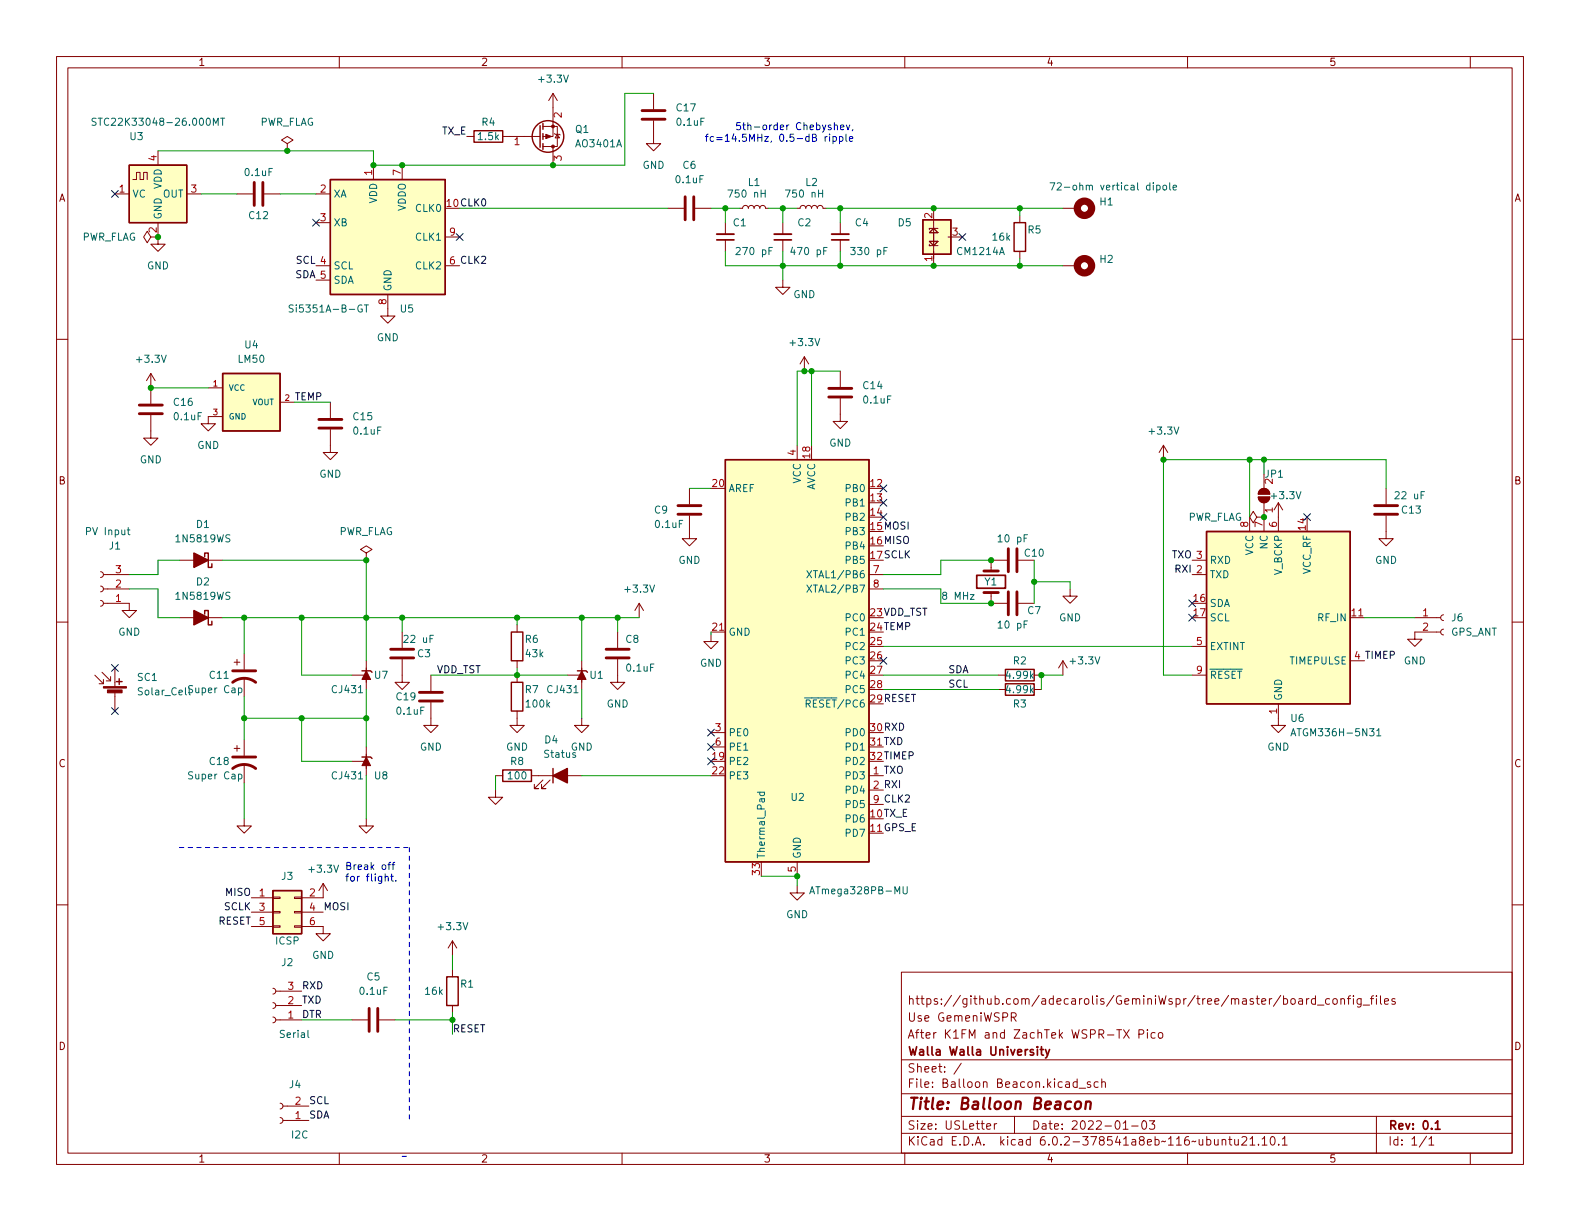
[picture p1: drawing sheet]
<svg xmlns="http://www.w3.org/2000/svg" width="279mm" height="216mm" viewBox="0 0 279 216" stroke-linecap="round" stroke-linejoin="round" font-family="sans-serif">
<g fill="none" stroke="#840000" stroke-width=".18">
<path d="M10 10h259.4v195.9h-259.4zM12 12h255.4v191.9h-255.4zM60 10v2M97.8 16.5v7.6h-1.8M97.8 16.5l-.8 1.3M97.8 16.5l.8 1.3M110 10v2M115.6 16.5v2.8M160 10v2M210 10v2M260 10v2M20.3 34.3h2.6"/>
<path d="M23.5 31.8h.6v-1.3h.7v1.3h.6v-1.3h.6v1.3M27.9 26.7v2.5M27.9 39.4v2.5M33 34.3h2.6M41.9 34.3h2.8M46.7 34.3h2.8M50.8 25.4l1-.6-1-.7-1 .7 1 .6v1.3M50.8 26.7h.1M55.9 34.3h2.5M55.9 39.4h2.5M66 29.2v2.6M71.1 29.2v2.6"/>
<path d="M82.5 24.1h1.3M88.9 24.1h6.6M96 22.4h2.6v3.5h-2.6M97.8 25.9v3.3M98 23.6l.2 .1h.7l.2 .2M98.6 23.7l.3 .7h-.7zM115.6 21.3v4.1h1.2l-1.2 1.3-1.3-1.3h1.3M118.1 36.8h2.8M122.9 36.8h2.8M128.3 39.4v2M130.8 36.8h.5l.2-.3 .3-.2 .4 .2 .1 .3 .2-.3 .3-.2 .4 .1 .1 .4 .3-.4 .4-.1 .2 .2 .2 .3 .1-.3 .4-.2 .3 .2 .2 .3h.5M138.4 39.4v2"/>
<path d="M141 36.8h.5l.1-.3 .4-.2 .3 .2 .2 .3 .1-.3 .3-.2 .4 .1 .2 .4 .2-.4 .4-.1 .3 .2 .1 .3 .2-.3 .3-.2 .4 .2 .1 .3h.5M148.6 39.4v2M165.1 36.8v10.2M180.3 38.1v1.3M188 36.8h2.5M10 60h2M26.7 41.9l-.7-1-.6 1 .6 1 .7-1h1.2M27.9 41.9h.1M27.9 41.9v1.3h1.3l-1.3 1.3-1.2-1.3h1.2M55.9 47h2.5M55.9 49.5h2.5M68.6 52.1v3.8h1.2l-1.2 1.3-1.3-1.3h1.3"/>
<path d="M78.7 41.9h2.6M78.7 47h2.6M128.3 42.4v2.1M138.4 49.5v1.3h1.3l-1.3 1.3-1.2-1.3h1.2M138.4 42.4v2.1M148.6 42.4v2.1M164.3 43.4h.1M164.3 40.4h.1M164.3 42.7h1.6l-.8 .7zM164.3 41.1l.8-.7 .8 .7zM164.3 43.4h1.6M164.3 40.4v.2"/>
<path d="M164.3 43.2v.2M164.3 40.4h1.6M167.6 41.9h2.6M180.3 44.5v1.2M188 47h2.5M267.4 60h2M26.7 73.4v4.1h1.2l-1.2 1.2-1.3-1.2h1.3M26.7 66l-.8 1.3M26.7 66v5.4M26.7 66l.7 1.3M36.8 68.6h2.6M39.4 73.7h-2.6v1.2h1.3l-1.3 1.3-1.2-1.3h1.2"/>
<path d="M49.5 71.1h2.6M58.4 75.9v4.1h1.3l-1.3 1.3-1.3-1.3h1.3M58.4 71.1v2.8M141 78.7v2.6M142.2 63.1l-.7 1.3M142.2 63.1v2.5M142.2 63.1l.8 1.3M148.6 70.5v4h1.3l-1.3 1.3-1.3-1.3h1.3M148.6 65.6v2.8M205.7 78.7l-.7 1.3M205.7 78.7v2.6M205.7 78.7l.8 1.3"/>
<path d="M31.7 99.1h7.7M64.8 97.8l1-.6-1-.7-1 .7 1 .6v1.3M64.8 99.1h.1M121.9 91.2v4.1h1.3l-1.3 1.2-1.3-1.2h1.3M121.9 86.4v2.8M178.1 99.1h-2.8v1.9M180.1 99.1h2.8M210.8 99.1h2.6M221 91.4v2.6M222.2 91.4l-.6-1-.6 1 .6 1.1 .6-1.1h1.3M222.5 87.9h2a1.02 1.02 0 0 1-1 1 1.02 1.02 0 0 1-1-1zM222.8 86.7a1.02 1.02 0 0 1 1.1-.3 1.02 1.02 0 0 1 .6 1h-2z"/>
<path d="M223.5 91.4h.1M223.5 83.8v2.6M223.5 88.9v5.1M226.1 88.9v5.1M226.1 88.9l-.8 1.3M226.1 88.9l.7 1.3M245.1 91.2v4.1h1.3l-1.3 1.2-1.3-1.2h1.3M245.1 86.4v2.8M10 110h2M16.8 119.4l1.5 1.5M17.8 101.1l.3 .1 .2 .4-.2 .4-.3 .1M17.8 103.6l.3 .2 .2 .3-.2 .4-.3 .1"/>
<path d="M17.8 106.2l.3 .1 .2 .4-.2 .3-.3 .2M18 118.9l1.6 1.5M18.3 106.7h4.6v1.3h1.2l-1.2 1.2-1.3-1.2h1.3M18.3 101.6h4.6M18.3 104.1h4.6M19.6 119.6v.8h-.8M20.3 118.1v3.3M31.7 109.2h7.7M41.4 117.1h1M41.9 116.6v1M43.2 115.6v2.8M43.2 119.9v3.3"/>
<path d="M62.2 119.4h2.6M64.8 118.1v2.6M64.8 116.8v5.1M71.1 116.6v4.1h1.3l-1.3 1.2-1.3-1.2h1.3M71.1 111.8v2.8M76.2 119.4v2.8M91.4 110.5v1.3M91.4 116.8v1.3M91.4 119.4v1.3M100.3 119.4h2.6M102.9 118.1v2.6M102.9 116.8v5.1"/>
<path d="M109.2 116.6v4.1h1.3l-1.3 1.2-1.3-1.2h1.3M109.2 111.8v2.8M113 106.7l-.7 1.3M113 106.7v2.5M113 106.7l.8 1.3M125.7 112.2v1.2h1.3l-1.3 1.3-1.2-1.3h1.2M125.7 111.8h2.6M153.7 101.6h2.5M153.7 104.1h2.5M175.3 104.8v1.9h2.8M176.5 119.4h1.3M180.1 106.7h2.8"/>
<path d="M182.9 119.4h1.2M188 116.8l-.8 1.3M188 116.8v2.6M188 116.8l.7 1.3M189.2 104.1v1.3h1.3l-1.3 1.3-1.2-1.3h1.2M210.8 101.6h2.6M210.8 119.4h2.6M210.8 114.3h2.6M238.8 109.2h2.5M238.8 116.8h2.5M250.2 109.2h4.6M254.8 111.8h-4.6v1.2h1.3l-1.3 1.3-1.3-1.3h1.3"/>
<path d="M255.3 111.3l-.4 .1-.1 .4 .1 .3 .4 .2M255.3 108.7l-.4 .2-.1 .3 .1 .4 .4 .1M267.4 110h2M18.3 120.1v.8h-.8M20.3 122.4v3.3M41.4 132.3h1M41.9 131.8v1M43.2 130.8v2.8M43.2 135.1v3.3M62.2 134.6h2.6M64.8 133.4v2.5M64.8 132.1v5.1"/>
<path d="M76.2 124.2v4.1h1.3l-1.3 1.2-1.3-1.2h1.3M87.6 139.7v1.3h1.3l-1.3 1.2-1.2-1.2h1.2M87.6 137.2h1.3M91.4 125.7v2.6h1.3l-1.3 1.2-1.2-1.2h1.2M94 137.2h8.9M96 137.9l-1.5 1.5h.7h-.7v-.7M97.3 137.9l-1.5 1.5h.7h-.7v-.7M102.9 127v1.3h1.2l-1.2 1.2-1.3-1.2h1.3M125.7 129.5h2.6M125.7 132.1h2.6M153.7 137.2h2.5M153.7 139.7h2.5"/>
<path d="M176.5 121.9h1.3M182.9 121.9h1.2M226.1 124.5v3.8h1.2l-1.2 1.2-1.3-1.2h1.3M10 160h2M43.2 144.8v1.3h1.2l-1.2 1.2-1.3-1.2h1.3M44.4 158.8h3.9M48.3 158.6h1.2v.3h-1.2zM52.1 158.6h1.2v.3h-1.2zM57.1 156.2v2.6h-3.8M57.1 156.2l-.7 1.3M57.1 156.2l.8 1.3M64.8 144.8v1.3h1.2l-1.2 1.2-1.3-1.2h1.3"/>
<path d="M141 156.6v1.3h1.2l-1.2 1.3-1.3-1.3h1.3M141 152.4v2.5M153.7 142.2h2.5M267.4 160h2M44.4 161.3h3.9M44.4 163.8h3.9M48.3 163.7h1.2v.3h-1.2zM48.3 161.2h1.2v.2h-1.2zM48.3 174.8l.3 .1 .2 .4-.2 .3-.3 .2M48.3 177.3l.3 .1 .2 .4-.2 .4-.3 .1M48.3 179.8l.3 .2 .2 .3-.2 .4-.3 .1M48.8 175.3h4.5"/>
<path d="M48.8 177.8h4.5M52.1 163.7h1.2v.3h-1.2zM52.1 161.2h1.2v.2h-1.2zM53.3 163.8h3.8v1.3h1.3l-1.3 1.3-1.2-1.3h1.2M53.3 161.3h3.8M80 166.4l-.8 1.2M80 166.4v2.5M80 171.5v1.2M80 177.8v1.3M80 166.4l.8 1.2M159.4 171.9h108v32h-108zM178.8 179.9l.7-.1 .2-.2-.1-.4-.2-.1h-.6v1.5"/>
<path d="M179.2 179.9l.5 .7M228.4 176.6h.4l.2 .3v.4l-.2 .3-.4-.1-.1-.2v-.4zM229.7 176.6h.6v1M230.3 176.9l-.5 .1a.29 .29 0 0 0-.2 .3 .29 .29 0 0 0 .2 .3l.5-.1M231 176.6v1M231.5 176.6h-.3l-.2 .3M232.6 176.6h-.4l-.3 .3v.4l.1 .2h.6M232.6 176.1v1.5M233 177.7h1.1M235.1 176.6h-.4l-.3 .3v.4l.1 .2h.6M235.8 176.6h.4l.3 .3v.4l-.3 .3-.4-.1-.1-.2v-.4zM237.1 176.7l.2-.1h.4l.1 1"/>
<path d="M237.1 176.6v1M238.3 176.6h.5M238.8 176.1l-.3 .2v1.3M239.3 176.1v.1M239.3 176.6v1M240.7 176.6v1.2l-.3 .3-.4-.1M240.7 176.6h-.4l-.3 .3v.4l.1 .2h.6M241 177.7h1.2M242.3 176.6h.6M242.9 176.1l-.4 .2v1.3M243.4 176.1v.1M243.4 176.6v1"/>
<path d="M244.1 176.1v1.3l.2 .2M244.8 177.1l.7-.2v-.3h-.5l-.2 .2 .1 .7h.6M246.7 176.6h-.4l-.2 .2 .1 .2 .5 .2v.3h-.6M48.8 180.3h4.5M49.5 195.1l.4 .1 .1 .4-.1 .3-.4 .2M49.5 197.6l.4 .2 .1 .3-.1 .4-.4 .1M50 195.6h4.6M50 198.1h4.6M62.2 180.3h2.8M67.1 180.3h2.7M159.4 197.4h108M159.4 193.4h108"/>
<path d="M159.4 187.4h108M170 188l-1.3 1.9M174.5 199.2l.7-.2-.1-.3h-.4l-.2 .2v.7h.6M175.8 198.7v1M176.3 198.7h-.3l-.2 .3M179.4 197.4v3M190.5 191.4l-.5-.1-.2 .3v.4l.1 .2h.6M190.5 190.8v1.5M190.8 192.4h1.2M192.8 191.4l-.3-.1-.2 .2v.2l.5 .2v.3h-.5M194.2 191.4l-.4-.1-.3 .3v.4l.1 .2h.6M194.8 191.4l.2-.1 .4 .1 .1 .9"/>
<path d="M194.8 190.8v1.5M198.6 199.7h.9M198.7 182.1l1 1.5M199.7 182.1l-1 1.5M200.1 199.1h1.2M201.4 182.9l.7-.1 .2-.2-.1-.4-.2-.1h-.6v1.5M202.1 198.2h.2a.81 .81 0 0 1 .5 .6 .81 .81 0 0 1-.3 .8l-.1 .1a.81 .81 0 0 1-.6-.6 .81 .81 0 0 1 .3-.9zM202.9 182.1v.1M202.9 182.6v1M203.3 198.2h.9l-.5 .5 .4 .2v.6l-.2 .2h-.4l-.2-.2M204.3 182.6h-.5l-.3 .3v.4l.2 .2h.6M205 182.6h.3l.3 .3v.4l-.3 .3-.3-.1-.2-.2v-.4z"/>
<path d="M243.4 197.4v6.5M60 203.9v2M110 203.9v2M159.4 200.4h108M160 203.9v2M210 203.9v2M216.1 201.6l.2-.1h.4l.1 1M216.1 201.5v1M217.3 201.5h.5M217.5 201v1.3l.3 .2M218.3 201.5l.1 .9 .4 .1 .2-.2M219 201.5v1"/>
<path d="M219.6 201.1l.6-.1 .2 .1 .1 .3-1 1.1h1M221 201.4l.5-.4v1.5M221 202.5h.9M222.5 202.3v.2M223.2 201.4l.4-.4v1.5M223.2 202.5h.8M224.8 201h.2a.81 .81 0 0 1 .6 .6 .81 .81 0 0 1-.3 .8l-.2 .1a.81 .81 0 0 1-.6-.6 .81 .81 0 0 1 .3-.9zM226.1 202.3v.2M226.8 201.4l.4-.4v1.5M226.8 202.5h.8M252.3 200.9l-1.3 1.9M252.7 201.4l.4-.4v1.5"/>
<path d="M252.7 202.5h.8M260 203.9v2"/>
</g>
<path d="M126.7 42.4h3.1M136.9 42.4h3.1M147.1 42.4h3M172.7 101.7h5.1v2.3h-5.1zM183.5 185.1v.1M183.5 185.6v1M184 185.6h.5M184.2 185.1v1.3l.3 .2M184.9 185.6l.3 1M185.6 185.6l-.5 1.3-.2 .2M253.8 198.6l.4-.4v1.5M253.8 199.7h.9" fill="none" stroke="#840000" stroke-width=".3"/>
<path d="M190.2 195a.52 .52 0 0 1 .6-.2 .52 .52 0 0 1 .4 .4l-.1 .5a.55 .55 0 0 1-.5 .4 .55 .55 0 0 1-.5-.4zM192.1 195a.49 .49 0 0 1 .8 .1l-.1 1M192.1 194.8l-.2 1.3" fill="none" stroke="#840000" stroke-width=".4"/>
<g fill="none" stroke="#840000" stroke-width=".51">
<path d="M113.5 19.6h4.1M45 32.3v4M46.5 32.3v4M113.5 21.1h4.1M121.2 34.8v4.1M122.7 34.8v4.1M24.6 73.2h4.1M24.6 71.6h4.1M56.4 75.7h4.1M56.4 74.2h4.1M146.6 70.2h4M146.6 68.7h4"/>
<path d="M119.9 90.9h4.1M119.9 89.4h4.1M178.3 97v4.1M179.8 97v4.1M243.1 90.9h4M243.1 89.4h4M41.1 118.6h4.1M69.1 116.3h4.1M69.1 114.8h4.1M107.2 116.3h4.1M107.2 114.8h4.1M174 104.8h2.5"/>
<path d="M174 101h2.5M178.3 104.6v4.1M179.8 104.6v4.1M41.1 135.9a3.3 3.3 0 0 1 4.1 0M41.1 120.7a3.3 3.3 0 0 1 4.1 0M41.1 133.9h4.1M74.2 124h4M74.2 122.4h4M65.3 178.3v4.1M66.8 178.3v4.1"/>
</g>
<g fill="none" stroke="#006464" stroke-width=".18">
<path d="M17 21l-.5-.1-.2 .1v.4l.6 .2 .1 .3-.2 .3-.5-.1M37.7 22.2v-1.3l.5 .9 .4-.9v1.3M39 20.9h.7M39.4 20.9v1.3M185.7 32.3h.8l-.5 1.3M187 32.4l.4-.1 .3 .4-.8 .9h.8M205.7 32.9l.2-.2 .3 .2 .1 .5-.1 .1-.3 .1-.2-.1zM206.8 32.3v1.1l.2 .2M207.5 33.2l.6-.1-.1-.3-.4-.1-.1 .2v.6h.5M51.8 54l-.4-.1-.2 .1v.4l.5 .2 .1 .3-.2 .3-.5-.1M64.4 53.9h.8M64.8 53.9v1.3"/>
<path d="M140.2 43.7l-.3 .9h.7M22.5 93.7h.5M22.7 93.3v1.1l.3 .2M142.7 100.9l.8 1.3M142.7 103.4l.8 1.3M143.5 100.9l-.8 1.3M143.5 103.4l-.8 1.3M42.2 136.9h.3l.3 .2-.1 .6h-.5M42.2 121.7l.3-.1 .3 .3-.1 .5h-.5M228.3 130.1l.4-1.3 .4 1.3M228.4 129.8h.6M243.5 129.2l.3-.4v1.3"/>
<path d="M243.5 130.1h.7M133.9 140.1h1.3M134.4 140.1l-.1 .3 .3 .3 .5-.1v-.5M143.2 158.1l.4-1.3 .4 1.3M143.3 157.7h.6M159.7 156.8v1l.2 .3h.3l.2-.3v-1"/>
</g>
<g fill="#840000" stroke="#840000" stroke-width=".18">
<path d="M18.3 121.4h4.1v.3h-4.1z"/>
<path d="M19 122h2.6v.5h-2.6z"/>
<path d="M96.5 23.7l1 .4-1 .4z"/>
<path d="M64.8 133.9l.7 1.5h-1.5z"/>
<path d="M64.8 118.6l.7 1.5h-1.5z"/>
<path d="M102.9 118.6l.7 1.5h-1.5z"/>
<path d="M222.5 87.9h2a1.02 1.02 0 0 1-1 1 1.02 1.02 0 0 1-1-1z"/>
<path d="M222.8 86.7a1.02 1.02 0 0 1 1.1-.3 1.02 1.02 0 0 1 .6 1h-2z"/>
<circle cx="97.8" cy="22.4" r=".25"/>
<circle cx="97.8" cy="25.9" r=".25"/>
</g>
<g fill="none" stroke="#840000" stroke-width=".25">
<path d="M22.9 29.2h10.1v10.2h-10.1zM58.4 31.8h20.3v20.3h-20.3zM83.8 23.1h5.1v2h-5.1zM95.5 22.2v3.8M96 21.8v1.1M96 23.6v1M96 25.4v1M163.2 38.9h4.9v6.1h-4.9zM179.3 39.4h2.1v5.1h-2.1zM39.4 66h10.1v10.2h-10.1zM36.2 98.4v-.6h.6v2.5h.7v-.6M128.3 81.3h25.4v71.1h-25.4z"/>
<path d="M213.4 94h25.4v30.5h-25.4zM36.2 108.6v-.6h.6v2.5h.7v-.6M64 118.6h1.5l.3 .3M90.4 111.8h2.1v5h-2.1zM102.1 118.6h1.5l.3 .3M177.8 118.4h5.1v2h-5.1zM20.6 120.5h1M21.1 120v1M64 133.9h1.5l.3 .2M88.9 136.1h5.1v2.1h-5.1zM90.4 120.7h2.1v5h-2.1zM97.8 135.9v2.5"/>
<path d="M177.8 120.9h5.1v2h-5.1zM48.3 157.5h5v7.6h-5zM79 172.7h2v5.1h-2z"/>
<circle cx="96.9" cy="24.1" r="2.79"/>
</g>
<g fill="#840000" stroke="#840000" stroke-width=".25">
<path d="M34.3 97.8l2.5 1.3-2.5 1.2z"/>
<path d="M34.3 108l2.5 1.2-2.5 1.3z"/>
<path d="M97.8 137.2l2.5-1.3v2.5z"/>
</g>
<g fill="#ffffc2" stroke="#ffffc2" stroke-width=".18">
<path d="M39.4 66h10.1v10.2h-10.1z"/>
<path d="M163.2 38.9h4.9v6.1h-4.9z"/>
<path d="M128.3 81.3h25.4v71.1h-25.4z"/>
<path d="M48.3 157.5h5v7.6h-5z"/>
<path d="M58.4 31.8h20.3v20.3h-20.3z"/>
<path d="M22.9 29.2h10.1v10.2h-10.1z"/>
<path d="M213.4 94h25.4v30.5h-25.4z"/>
</g>
<g fill="none" stroke="#840000" stroke-width="1.3">
<circle cx="191.8" cy="36.8" r="1.27"/>
<circle cx="191.8" cy="47" r="1.27"/>
</g>
<path d="M126.7 41.4h3.1M136.9 41.4h3.1M147.1 41.4h3" fill="none" stroke="#840000" stroke-width=".33"/>
<g fill="none" stroke="#0000c2" stroke-width=".18">
<path d="M124.7 24.1h.5M125.2 23.7l-.3 .2v1.1M126.2 24.2l-.4-.1-.2 .3 .1 .5h.5M126.7 24.3h1M126.7 24.7h1M128.3 24.1l.3-.4v1.3M128.3 25h.7M130.9 21.7h-.6l-.1 .6 .2-.1h.5l.1 .2-.1 .4-.2 .1-.5-.1M131.3 22.1h.5M131.5 21.7v1.1l.3 .1M132.2 22.2l.2-.1 .3 .1 .1 .7M132.2 21.7v1.2"/>
<path d="M150.2 24.6l.6-.2v-.2l-.4-.1-.2 .2 .1 .6h.5M150.8 22.9l-.1 .2M68.1 155.1l.2-.1h.3l.1 .8M68.6 152.9h.5M69.1 152.5l-.3 .2v1.1M69.1 155h.5M69.3 154.5v1.1l.3 .2M69.3 152.9h.5M69.8 152.5l-.3 .2v1.1M70 155.7v.1"/>
</g>
<path d="M31.7 149.9h40.7M72.4 149.9v48.2M71.1 204.5h1.3" fill="none" stroke="#0000c2" stroke-width=".18" stroke-dasharray=".8 .8"/>
<g fill="none" stroke="#009600" stroke-width=".18">
<path d="M115.6 16.5h-5.1v12.7h-44.5v-2.5h-38.1M35.6 34.3h6.3M49.5 34.3h6.4M81.3 36.8h36.8M125.7 36.8h5.1M128.3 36.8v2.6M135.9 36.8h5.1M138.4 36.8v2.6M146 36.8h42M148.6 36.8v2.6M180.3 36.8v1.3M128.3 44.5v2.5h59.7"/>
<path d="M138.4 44.5v5M148.6 44.5v2.5M180.3 45.7v1.3M26.7 68.6h10.1M52.1 71.1h6.3M143.5 65.6v13.1M148.6 65.6h-7.6v13.1M31.7 99.1h-3.8v2.5h-5M39.4 99.1h25.4v17.7M121.9 86.4h3.8M175.3 99.1h-8.9v2.5h-10.2M182.9 99.1v7.6"/>
<path d="M221 81.3v10.1M223.5 81.3v2.5M245.1 86.4v-5.1h-39.4v38.1h5.1M22.9 104.1h5v5.1h3.8M39.4 109.2h73.6M43.2 109.2v6.4M53.3 109.2v10.2h8.9M71.1 109.2v2.6M76.2 119.4h24.1M91.4 109.2v1.3M91.4 118.1v1.3M102.9 109.2v7.6"/>
<path d="M109.2 109.2v2.6M125.7 111.8v.4M156.2 119.4h20.3M156.2 104.1h10.2v2.6h8.9M156.2 114.3h54.6M182.9 102.9h6.3v1.2M188 119.4h-3.9v2.5M241.3 109.2h8.9M43.2 123.2v7.6M43.2 138.4v6.4M43.2 127h21.6M53.3 127v7.6h8.9"/>
<path d="M64.8 121.9v10.2M64.8 137.2v7.6M87.6 137.2v2.5M102.9 121.9v5.1M102.9 137.2h22.8M156.2 121.9h20.3M134.6 154.9h6.4v1.7M80 168.9v2.6M80 179.1v3.8M53.3 180.3h8.9M69.8 180.3h10.2"/>
</g>
<g fill="none" stroke="#000084" stroke-width=".18">
<path d="M19.7 33.7l1.2 1.2M20.9 33.7l-1.2 1.2M55.3 38.8l1.2 1.2M56.5 38.8l-1.2 1.2M80.7 41.3l1.2 1.2M81.9 41.3l-1.2 1.2M169.6 41.3l1.2 1.2M170.8 41.3l-1.2 1.2M155.6 88.3l1.2 1.2M155.6 90.8l1.2 1.2M155.6 85.8l1.2 1.2M156.8 88.3l-1.2 1.2"/>
<path d="M156.8 90.8l-1.2 1.2M156.8 85.8l-1.2 1.2M230.5 90.8l1.2 1.2M231.7 90.8l-1.2 1.2M19.7 117.5l1.2 1.2M20.9 117.5l-1.2 1.2M155.6 116.2l1.2 1.2M156.8 116.2l-1.2 1.2M210.2 106.1l1.2 1.2M210.2 108.6l1.2 1.2M211.4 106.1l-1.2 1.2M211.4 108.6l-1.2 1.2"/>
<path d="M19.7 125.1l1.2 1.2M20.9 125.1l-1.2 1.2M125.1 128.9l1.2 1.2M125.1 134l1.2 1.2M125.1 131.5l1.2 1.2M126.3 128.9l-1.2 1.2M126.3 134l-1.2 1.2M126.3 131.5l-1.2 1.2"/>
</g>
<g fill="#009600" stroke="#009600" stroke-width=".18">
<circle cx="143.5" cy="65.6" r=".46"/>
<circle cx="138.4" cy="47" r=".46"/>
<circle cx="138.4" cy="36.8" r=".46"/>
<circle cx="142.2" cy="65.6" r=".46"/>
<circle cx="180.3" cy="47" r=".46"/>
<circle cx="205.7" cy="81.3" r=".46"/>
<circle cx="223.5" cy="81.3" r=".46"/>
<circle cx="221" cy="81.3" r=".46"/>
<circle cx="223.5" cy="91.4" r=".46"/>
<circle cx="175.3" cy="106.7" r=".46"/>
<circle cx="182.9" cy="102.9" r=".46"/>
<circle cx="184.1" cy="119.4" r=".46"/>
<circle cx="175.3" cy="99.1" r=".46"/>
<circle cx="165.1" cy="36.8" r=".46"/>
<circle cx="148.6" cy="47" r=".46"/>
<circle cx="148.6" cy="36.8" r=".46"/>
<circle cx="165.1" cy="47" r=".46"/>
<circle cx="180.3" cy="36.8" r=".46"/>
<circle cx="128.3" cy="36.8" r=".46"/>
<circle cx="141" cy="154.9" r=".46"/>
<circle cx="109.2" cy="109.2" r=".46"/>
<circle cx="64.8" cy="109.2" r=".46"/>
<circle cx="71.1" cy="109.2" r=".46"/>
<circle cx="64.8" cy="99.1" r=".46"/>
<circle cx="53.3" cy="109.2" r=".46"/>
<circle cx="26.7" cy="68.6" r=".46"/>
<circle cx="91.4" cy="109.2" r=".46"/>
<circle cx="102.9" cy="109.2" r=".46"/>
<circle cx="64.8" cy="127" r=".46"/>
<circle cx="91.4" cy="119.4" r=".46"/>
<circle cx="43.2" cy="109.2" r=".46"/>
<circle cx="43.2" cy="127" r=".46"/>
<circle cx="53.3" cy="127" r=".46"/>
<circle cx="80" cy="180.3" r=".46"/>
<circle cx="66" cy="29.2" r=".46"/>
<circle cx="27.9" cy="41.9" r=".46"/>
<circle cx="50.8" cy="26.7" r=".46"/>
<circle cx="71.1" cy="29.2" r=".46"/>
<circle cx="97.8" cy="29.2" r=".46"/>
</g>
<text font-size="2.8" fill="#840000" x="160.4" y="196.2">Title: Balloon Beacon</text>
<g font-size="2.1" fill="#840000">
<text x="160.4" y="177.6">https://github.com/adecarolis/GeminiWspr/tree/master/board_config_files</text>
<text x="160.4" y="183.6">After K1FM and ZachTek WSPR-TX Pico</text>
<text x="160.4" y="180.6">Use GemeniWSPR</text>
<text x="160.4" y="189.7">Sheet: /</text>
<text x="160.4" y="186.7">Walla Walla University</text>
<text x="160.4" y="192.4">File: Balloon Beacon.kicad_sch</text>
<text x="160.4" y="202.5">KiCad E.D.A. kicad 6.0.2-378541a8eb~116~ubuntu21.10.1</text>
<text x="160.4" y="199.7">Size: USLetter</text>
<text x="182.4" y="199.7">Date: 2022-01-03</text>
<text x="245.4" y="199.7">Rev: 0.1</text>
<text x="245.4" y="202.5">Id: 1/1</text>
</g>
<g font-size="1.8" fill="#840000">
<text x="35" y="11.6">1</text>
<text x="85" y="11.6">2</text>
<text x="135" y="11.6">3</text>
<text x="185" y="11.6">4</text>
<text x="235" y="11.6">5</text>
<text x="10.3" y="35.6">A</text>
<text x="267.7" y="35.6">A</text>
<text x="10.3" y="85.7">B</text>
<text x="267.7" y="85.7">B</text>
<text x="10.3" y="135.6">C</text>
<text x="267.7" y="135.6">C</text>
<text x="10.3" y="185.7">D</text>
<text x="267.7" y="185.7">D</text>
<text x="35" y="205.6">1</text>
<text x="85" y="205.6">2</text>
<text x="135" y="205.6">3</text>
<text x="185" y="205.6">4</text>
<text x="235" y="205.6">5</text>
</g>
<g font-size="1.8" fill="#006464">
<text x="95.5" y="14.6">+3.3V</text>
<text x="17.8" y="22.2">STC22K33048-26.000MT</text>
<text x="45.8" y="22.2">PWR_FLAG</text>
<text x="85.2" y="22.2">R4</text>
<text x="101.8" y="23.5">Q1</text>
<text x="119.7" y="19.7">C17</text>
<text x="119.8" y="22.2">0.1uF</text>
<text x="23" y="24.8">U3</text>
<text x="84.6" y="24.8">1.5k</text>
<text x="101.9" y="26">AO3401A</text>
<text x="113.6" y="29.8">GND</text>
<text x="120.8" y="29.8">C6</text>
<text x="23.4" y="34.9">VC</text>
<text x="28.6" y="33.5" transform="rotate(-90 28.6 33.5)">VDD</text>
<text x="28.8" y="34.9">OUT</text>
<text x="43.4" y="31.1">0.1uF</text>
<text x="58.9" y="34.9">XA</text>
<text x="66.7" y="36" transform="rotate(-90 66.7 36)">VDD</text>
<text x="119.6" y="32.4">0.1uF</text>
<text x="129.2" y="34.9">750 nH</text>
<text x="132.3" y="32.9">L1</text>
<text x="139.3" y="34.9">750 nH</text>
<text x="142.5" y="32.9">L2</text>
<text x="187.6" y="33.7">72-ohm vertical dipole</text>
<text x="28.6" y="38.9" transform="rotate(-90 28.6 38.9)">GND</text>
<text x="44.1" y="38.7">C12</text>
<text x="58.9" y="40">XB</text>
<text x="71.8" y="37.4" transform="rotate(-90 71.8 37.4)">VDDO</text>
<text x="73.6" y="37.5">CLK0</text>
<text x="129.7" y="40">C1</text>
<text x="141.1" y="40">C2</text>
<text x="151.3" y="40">C4</text>
<text x="158.8" y="40">D5</text>
<text x="181.8" y="41.3">R5</text>
<text x="194.5" y="36.3">H1</text>
<text x="14.4" y="42.5">PWR_FLAG</text>
<text x="26" y="47.6">GND</text>
<text x="58.9" y="47.6">SCL</text>
<text x="73.6" y="47.6">CLK2</text>
<text x="73.6" y="42.5">CLK1</text>
<text x="130.5" y="45.1">270 pF</text>
<text x="140.5" y="45.1">470 pF</text>
<text x="150.9" y="45.1">330 pF</text>
<text x="169.4" y="45.1">CM1214A</text>
<text x="175.6" y="42.5">16k</text>
<text x="194.5" y="46.5">H2</text>
<text x="58.9" y="50.2">SDA</text>
<text x="69.2" y="51.6" transform="rotate(-90 69.2 51.6)">GND</text>
<text x="140.3" y="52.7">GND</text>
<text x="52.2" y="55.2">Si5351A-B-GT</text>
<text x="70.8" y="55.2">U5</text>
<text x="24.3" y="64.1">+3.3V</text>
<text x="42.2" y="64.1">LM50</text>
<text x="43.3" y="61.6">U4</text>
<text x="66.6" y="60.3">GND</text>
<text x="139.9" y="61.2">+3.3V</text>
<text x="30.8" y="71.8">C16</text>
<text x="152.7" y="68.8">C14</text>
<text x="152.8" y="71.3">0.1uF</text>
<text x="30.9" y="74.3">0.1uF</text>
<text x="62.5" y="74.3">C15</text>
<text x="62.6" y="76.8">0.1uF</text>
<text x="203.4" y="76.8">+3.3V</text>
<text x="24.7" y="81.9">GND</text>
<text x="34.9" y="79.4">GND</text>
<text x="146.6" y="79">GND</text>
<text x="56.5" y="84.5">GND</text>
<text x="128.8" y="87">AREF</text>
<text x="141.6" y="85.5" transform="rotate(-90 141.6 85.5)">VCC</text>
<text x="144.1" y="86.8" transform="rotate(-90 144.1 86.8)">AVCC</text>
<text x="149.7" y="87">PB0</text>
<text x="149.7" y="89.5">PB1</text>
<text x="223.7" y="84.5">JP1</text>
<text x="225" y="88.3">+3.3V</text>
<text x="247" y="88.3">22 uF</text>
<text x="15.5" y="94.6">PV Input</text>
<text x="31.4" y="95.9">1N5819WS</text>
<text x="34.7" y="93.3">D1</text>
<text x="59.8" y="94.6">PWR_FLAG</text>
<text x="115.8" y="90.8">C9</text>
<text x="116" y="93.3">0.1uF</text>
<text x="149.7" y="92.1">PB2</text>
<text x="149.7" y="94.6">PB3</text>
<text x="176.8" y="95.9">10 pF</text>
<text x="210" y="92.1">PWR_FLAG</text>
<text x="248" y="90.8">C13</text>
<text x="19.3" y="97.2">J1</text>
<text x="120" y="99.7">GND</text>
<text x="149.7" y="97.2">PB4</text>
<text x="149.7" y="99.7">PB5</text>
<text x="181.3" y="98.4">C10</text>
<text x="213.9" y="99.7">RXD</text>
<text x="221.6" y="98.2" transform="rotate(-90 221.6 98.2)">VCC</text>
<text x="224.2" y="97" transform="rotate(-90 224.2 97)">NC</text>
<text x="226.7" y="101.7" transform="rotate(-90 226.7 101.7)">V_BCKP</text>
<text x="231.8" y="101.6" transform="rotate(-90 231.8 101.6)">VCC_RF</text>
<text x="243.1" y="99.7">GND</text>
<text x="31.4" y="106">1N5819WS</text>
<text x="34.7" y="103.5">D2</text>
<text x="110.7" y="104.8">+3.3V</text>
<text x="143.6" y="102.2">XTAL1/PB6</text>
<text x="143.6" y="104.8">XTAL2/PB7</text>
<text x="166.9" y="106">8 MHz</text>
<text x="174.1" y="103.5">Y1</text>
<text x="213.9" y="107.3">SDA</text>
<text x="213.9" y="102.2">TXD</text>
<text x="20.9" y="112.4">GND</text>
<text x="71.7" y="113.7">22 uF</text>
<text x="92.9" y="113.7">R6</text>
<text x="110.7" y="113.7">C8</text>
<text x="128.8" y="112.4">GND</text>
<text x="149.7" y="109.9">PC0</text>
<text x="149.7" y="112.4">PC1</text>
<text x="176.8" y="111.1">10 pF</text>
<text x="181.7" y="108.6">C7</text>
<text x="187.3" y="109.9">GND</text>
<text x="213.9" y="109.9">SCL</text>
<text x="233.1" y="109.9">RF_IN</text>
<text x="256.5" y="112.4">GPS_ANT</text>
<text x="256.7" y="109.9">J6</text>
<text x="73.8" y="116.2">C3</text>
<text x="93" y="116.2">43k</text>
<text x="110.9" y="118.7">0.1uF</text>
<text x="123.8" y="117.9">GND</text>
<text x="149.7" y="114.9">PC2</text>
<text x="149.7" y="117.5">PC3</text>
<text x="179.2" y="117.5">R2</text>
<text x="189.4" y="117.5">+3.3V</text>
<text x="213.9" y="114.9">EXTINT</text>
<text x="228.1" y="117.5">TIMEPULSE</text>
<text x="248.2" y="117.5">GND</text>
<text x="24.3" y="120.4">SC1</text>
<text x="24.7" y="122.9">Solar_Cell Super Cap</text>
<text x="37.1" y="120">C11</text>
<text x="58.8" y="122.6">CJ431</text>
<text x="66.3" y="120">U7</text>
<text x="70.2" y="123.8">C19</text>
<text x="92.9" y="122.6">R7</text>
<text x="93.2" y="125.1">100k</text>
<text x="96.9" y="122.6">CJ431</text>
<text x="104.4" y="120">U1</text>
<text x="107.3" y="125.1">GND</text>
<text x="142" y="125.1">~{RESET}/PC6</text>
<text x="149.7" y="120">PC4</text>
<text x="149.7" y="122.6">PC5</text>
<text x="178.1" y="120">4.99k</text>
<text x="178.1" y="122.6">4.99k</text>
<text x="179.2" y="125.1">R3</text>
<text x="213.9" y="120">~{RESET}</text>
<text x="226.7" y="124" transform="rotate(-90 226.7 124)">GND</text>
<text x="70.3" y="126.4">0.1uF</text>
<text x="96.3" y="131.4">D4</text>
<text x="128.8" y="130.2">PE0</text>
<text x="149.7" y="130.2">PD0</text>
<text x="228.3" y="127.6">U6</text>
<text x="229.2" y="130.2">ATGM336H-5N31</text>
<text x="33.6" y="137.8">Super Cap</text>
<text x="37.1" y="135.3">C18</text>
<text x="58.8" y="137.8">CJ431</text>
<text x="66.3" y="137.8">U8</text>
<text x="74.2" y="132.7">GND</text>
<text x="89.5" y="132.7">GND</text>
<text x="90" y="137.8">100</text>
<text x="90.3" y="135.3">R8</text>
<text x="96.4" y="134">Status</text>
<text x="100.9" y="132.7">GND</text>
<text x="128.8" y="135.3">PE2</text>
<text x="128.8" y="137.8">PE3</text>
<text x="128.8" y="132.7">PE1</text>
<text x="149.7" y="137.8">PD3</text>
<text x="149.7" y="132.7">PD1</text>
<text x="149.7" y="135.3">PD2</text>
<text x="224.1" y="132.7">GND</text>
<text x="139.9" y="141.6">U2</text>
<text x="149.7" y="140.3">PD4</text>
<text x="149.7" y="142.9">PD5</text>
<text x="149.7" y="145.4">PD6</text>
<text x="149.7" y="148">PD7</text>
<text x="49.8" y="155.6">J3</text>
<text x="54.8" y="154.3">+3.3V</text>
<text x="135.3" y="151.9" transform="rotate(-90 135.3 151.9)">Thermal_Pad</text>
<text x="141.6" y="151.9" transform="rotate(-90 141.6 151.9)">GND</text>
<text x="144" y="158.1">ATmega328PB-MU</text>
<text x="48.7" y="167">ICSP</text>
<text x="77.7" y="164.5">+3.3V</text>
<text x="139" y="162.3">GND</text>
<text x="49.8" y="170.8">J2</text>
<text x="55.2" y="169.5">GND</text>
<text x="64.9" y="173.4">C5</text>
<text x="63.7" y="175.9">0.1uF</text>
<text x="75.3" y="175.9">16k</text>
<text x="81.5" y="174.6">R1</text>
<text x="49.7" y="183.5">Serial</text>
<text x="51.2" y="192.4">J4</text>
<text x="51.6" y="201.3">I2C</text>
</g>
<g font-size="1.8" fill="#0f0f0f">
<text x="78.1" y="23.8">TX_E</text>
<text x="79" y="36.6">10CLK0</text>
<text x="52.3" y="46.6">SCL 4</text>
<text x="79.5" y="46.7">6 CLK2</text>
<text x="52.1" y="49.2">SDA 5</text>
<text x="52.1" y="70.8">TEMP</text>
<text x="154" y="93.7">15MOSI</text>
<text x="154" y="96.3">16MISO</text>
<text x="154" y="98.8">17SCLK</text>
<text x="207.2" y="98.7">TXO 3</text>
<text x="207.9" y="101.3">RXI 2</text>
<text x="154" y="109">23VDD_TST</text>
<text x="154" y="111.5">24TEMP</text>
<text x="77" y="119">VDD_TST</text>
<text x="167.6" y="119">SDA</text>
<text x="239.5" y="116.6">4 TIMEP</text>
<text x="154" y="124.2">29RESET</text>
<text x="167.6" y="121.6">SCL</text>
<text x="154" y="129.3">30RXD</text>
<text x="154" y="131.8">31TXD</text>
<text x="154" y="134.4">32TIMEP</text>
<text x="154.4" y="136.9">1 TXO</text>
<text x="154.4" y="139.4">2 RXI</text>
<text x="154.4" y="142">9 CLK2</text>
<text x="154" y="144.5">10TX_E</text>
<text x="154" y="147.1">11GPS_E</text>
<text x="39.6" y="160.9">SCLK</text>
<text x="39.9" y="158.4">MISO</text>
<text x="57.1" y="160.9">MOSI</text>
<text x="38.6" y="163.5">RESET</text>
<text x="53.3" y="180">DTR</text>
<text x="53.3" y="174.9">RXD</text>
<text x="53.3" y="177.5">TXD</text>
<text x="80" y="182.5">RESET</text>
<text x="54.6" y="197.8">SDA</text>
<text x="54.6" y="195.2">SCL</text>
</g>
<g font-size="1.8" fill="#a90000">
<text x="99.3" y="20.8" transform="rotate(-90 99.3 20.8)">2</text>
<text x="27.7" y="28.4" transform="rotate(-90 27.7 28.4)">4</text>
<text x="90.9" y="25.7">1</text>
<text x="99.3" y="28.4" transform="rotate(-90 99.3 28.4)">3</text>
<text x="21.1" y="34">1</text>
<text x="33.8" y="34">3</text>
<text x="56.7" y="34">2</text>
<text x="65.8" y="31" transform="rotate(-90 65.8 31)">1</text>
<text x="70.9" y="31" transform="rotate(-90 70.9 31)">7</text>
<text x="27.7" y="41.1" transform="rotate(-90 27.7 41.1)">2</text>
<text x="56.7" y="39.1">3</text>
<text x="79.5" y="41.7">9</text>
<text x="164.8" y="38.6" transform="rotate(-90 164.8 38.6)">2</text>
<text x="168.4" y="41.7">3</text>
<text x="164.8" y="46.2" transform="rotate(-90 164.8 46.2)">1</text>
<text x="68.3" y="53.8" transform="rotate(-90 68.3 53.8)">8</text>
<text x="140.7" y="80.5" transform="rotate(-90 140.7 80.5)">4</text>
<text x="143.3" y="81" transform="rotate(-90 143.3 81)">18</text>
<text x="126" y="86.1">20</text>
<text x="154" y="86.1">12</text>
<text x="154" y="88.6">13</text>
<text x="225" y="85.6" transform="rotate(-90 225 85.6)">2</text>
<text x="154" y="91.2">14</text>
<text x="220.7" y="93.2" transform="rotate(-90 220.7 93.2)">8</text>
<text x="223.3" y="93.2" transform="rotate(-90 223.3 93.2)">7</text>
<text x="225" y="90.7" transform="rotate(-90 225 90.7)">1</text>
<text x="225.8" y="93.2" transform="rotate(-90 225.8 93.2)">6</text>
<text x="230.9" y="93.7" transform="rotate(-90 230.9 93.7)">14</text>
<text x="20.5" y="101.3">3</text>
<text x="154.4" y="101.3">7</text>
<text x="20.5" y="106.4">1</text>
<text x="20.5" y="103.9">2</text>
<text x="154.4" y="103.9">8</text>
<text x="211.1" y="106.4">16</text>
<text x="126" y="111.5">21</text>
<text x="211.1" y="109">17</text>
<text x="239" y="109">11</text>
<text x="251.6" y="109">1</text>
<text x="251.6" y="111.5">2</text>
<text x="154" y="114">25</text>
<text x="154" y="116.6">26</text>
<text x="154" y="119.1">27</text>
<text x="211.6" y="114">5</text>
<text x="211.6" y="119.1">9</text>
<text x="154" y="121.7">28</text>
<text x="126.5" y="129.3">3</text>
<text x="126.5" y="131.8">6</text>
<text x="225.8" y="126.2" transform="rotate(-90 225.8 126.2)">1</text>
<text x="126" y="134.4">19</text>
<text x="126" y="136.9">22</text>
<text x="134.4" y="154.7" transform="rotate(-90 134.4 154.7)">33</text>
<text x="140.7" y="154.2" transform="rotate(-90 140.7 154.2)">5</text>
<text x="45.9" y="158.5">1</text>
<text x="45.9" y="161">3</text>
<text x="54.8" y="158.5">2</text>
<text x="54.8" y="161">4</text>
<text x="45.9" y="163.6">5</text>
<text x="54.8" y="163.6">6</text>
<text x="50.9" y="177.5">2</text>
<text x="50.9" y="175">3</text>
<text x="50.9" y="180.1">1</text>
<text x="52.2" y="197.9">1</text>
<text x="52.2" y="195.3">2</text>
</g>
<g font-size="1.8" fill="#0000c2">
<text x="132.9" y="23">5th-order Chebyshev,</text>
<text x="129.8" y="25.1">fc=14.5MHz, 0.5-dB ripple</text>
<text x="61" y="153.8">Break off</text>
<text x="61" y="155.9">for flight.</text>
</g>
<g font-size="1.4" fill="#a90000">
<text x="37.7" y="68.3">1</text>
<text x="50.4" y="70.9">2</text>
<text x="37.7" y="73.4">3</text>
</g>
<g font-size="1.4" fill="#006464">
<text x="40.4" y="69.1">VCC</text>
<text x="44.6" y="71.6">VOUT</text>
<text x="40.4" y="74.2">GND</text>
</g>
</svg>
